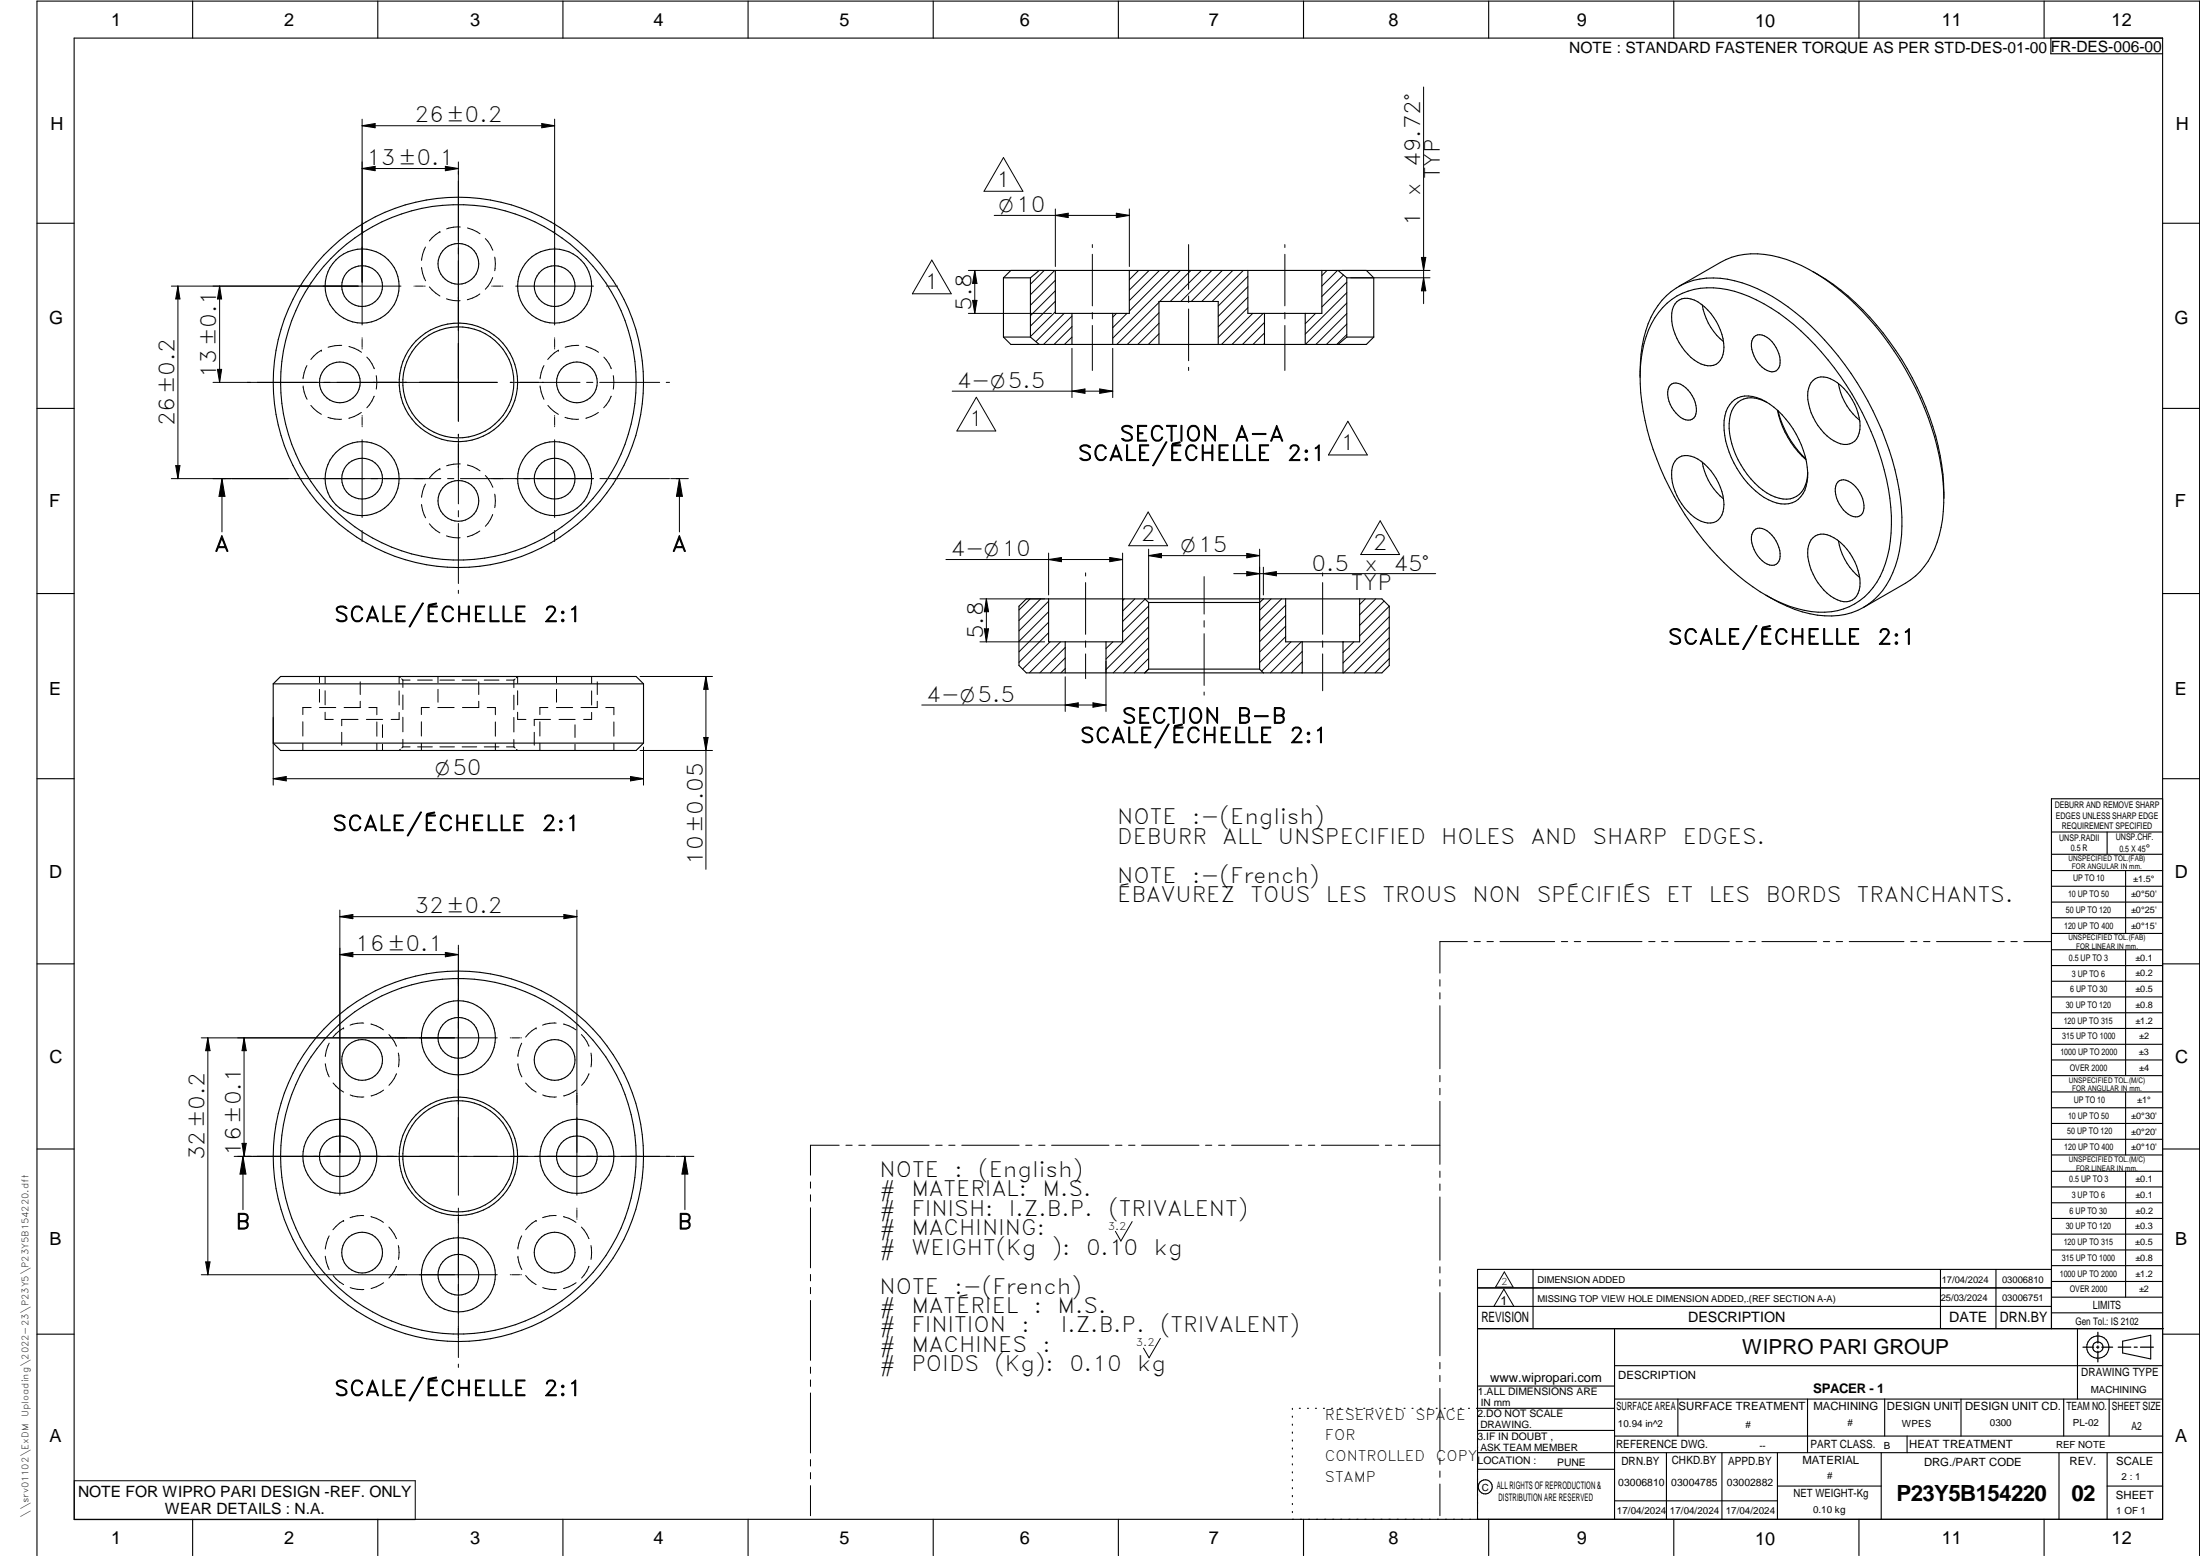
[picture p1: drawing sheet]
<svg xmlns="http://www.w3.org/2000/svg" width="594mm" height="420mm" viewBox="0 0 594 420" stroke-linecap="round" stroke-linejoin="round" font-family="sans-serif">
<g fill="none" stroke="#000" stroke-width=".3">
<path d="M20 10.3h564v400h-564zM52 .3v10M102 .3v10M152 .3v10M202 .3v10M252 .3v10M302 .3v10M352 .3v10M402 .3v10M452 .3v10M502 .3v10M552 .3v10"/>
<path d="M553.8 10.3v4.2h30.2M10 60.3h10M271 75h7.3M271 75v16M278.3 75v16M280.6 73l-2.3 2M305 73v11.6h-20v-11.6M356.9 73v11.6h-19.9v-11.6M361.3 73l2.4 2M363.7 75v16M363.7 75h7.3M371 75l-2-2h-96l-2 2"/>
<path d="M371 75v16M453.3 77.4l11.3-6.5a21.3 21.3 0 0 1 17.8-.8 56.8 56.8 0 0 1 23.9 17.8 79.7 79.7 0 0 1 18.5 43 34.1 34.1 0 0 1-4.1 20.6 18 18 0 0 1-6.1 6l-11.3 6.5M489.5 73.3a68.8 68.8 0 0 1 25.5 26.2 68.3 68.3 0 0 1 9.9 35.1M584 60.3h10M271 91l2 2h96l2-2M271 91h7.3M278.3 91l2.3 2M289.5 84.6v8.4M300.5 84.6v8.4M313 93v-11.6h16v11.6M341.5 84.6v8.4M352.5 84.6v8.4"/>
<path d="M363.7 91l-2.4 2M363.7 91h7.3M450.2 81.9a18.1 18.1 0 0 1 16.2-3.7 45.2 45.2 0 0 1 21.8 12.9 78.7 78.7 0 0 1 22.1 43.4 37 37 0 0 1-2.6 21.2 17.5 17.5 0 0 1-20.5 9.1 44.7 44.7 0 0 1-21.7-12.9 78.7 78.7 0 0 1-22.1-43.4 36 36 0 0 1 2.6-21.1 19.7 19.7 0 0 1 4.2-5.5zM452.8 81.4a5.1 5.1 0 0 1 6.6 .7 15.2 15.2 0 0 1 6 12.7 4 4 0 0 1-6 3.5 15 15 0 0 1-8-13.8 4.8 4.8 0 0 1 1.4-3.1zM459.7 82.3a15.8 15.8 0 0 0 5.7 9.9M473.7 91a2.67 2.67 0 0 1 3.5 .1 8.3 8.3 0 0 1 3.4 7.6 2.4 2.4 0 0 1-4.1 1 8.2 8.2 0 0 1-3.4-7.7zM10 110.3h10M442.9 101.9a31.9 31.9 0 0 1 4.8-19.4 18.1 18.1 0 0 1 18.8-7.1 43.6 43.6 0 0 1 20.4 10.7 81.6 81.6 0 0 1 26.3 48.6 37.7 37.7 0 0 1-2.9 21.7 18.9 18.9 0 0 1-7 7.6M451 104a2.62 2.62 0 0 1 3.5 .2 7.6 7.6 0 0 1 3.2 8.2 2.47 2.47 0 0 1-3.9 .3 8.1 8.1 0 0 1-3.3-7.6zM467.7 108.5a6.7 6.7 0 0 1 7.8-.7 24.3 24.3 0 0 1 12.6 21.1 7.2 7.2 0 0 1-4.2 6.9 9.6 9.6 0 0 1-8.7-2.3 24.9 24.9 0 0 1-9.6-20 8.2 8.2 0 0 1 2.1-5zM477.2 108.7a6.8 6.8 0 0 0-7.9-.1 9.2 9.2 0 0 0-2.2 8.5 23.7 23.7 0 0 0 11.1 16.6 6.5 6.5 0 0 0 8.3-.9 8.7 8.7 0 0 0 1.6-5.2M480 110.8a24.9 24.9 0 0 0 7.7 13.4"/>
<path d="M480.1 111a26.9 26.9 0 0 0 7.5 12.9M489.6 102.7a4.4 4.4 0 0 1 5.6 0 15.3 15.3 0 0 1 7 13.3 4 4 0 0 1-6.1 3.5 15.1 15.1 0 0 1-7.9-13.7 5.1 5.1 0 0 1 1.4-3.1zM496.4 103.6a16.4 16.4 0 0 0 5.8 9.9M584 110.3h10M452.8 123.9a5.1 5.1 0 0 1 6.6 .6 15.4 15.4 0 0 1 6 12.7 4 4 0 0 1-6 3.6 15 15 0 0 1-8-13.8 4.8 4.8 0 0 1 1.4-3.1zM459.7 124.8a16 16 0 0 0 5.7 9.9M496.3 130.2a2.55 2.55 0 0 1 3.5 .1 8 8 0 0 1 3.4 7.6 2.4 2.4 0 0 1-4.1 1 8.1 8.1 0 0 1-3.4-7.7zM473.7 143.2a2.67 2.67 0 0 1 3.5 .1 8.3 8.3 0 0 1 3.4 7.7 2.39 2.39 0 0 1-4.1 .9 8.3 8.3 0 0 1-3.4-7.6zM489.6 145.2a4.4 4.4 0 0 1 5.6 0 15.3 15.3 0 0 1 7 13.3 4 4 0 0 1-6.1 3.5 15 15 0 0 1-7.9-13.7 5.1 5.1 0 0 1 1.4-3.1zM496.4 146a16.4 16.4 0 0 0 5.8 10M10 160.3h10M275.2 163.7l1.9-2h96.1l2 2v16l-2 2h-96.1l-1.9-2z"/>
<path d="M287.6 173.3v8.4M298.7 173.3v8.4M303.1 161.7v11.6h-19.9v-11.6M309.2 161.7l1 1M310.2 162.7h29.9M310.2 162.7v18M340.1 162.7v18M341.2 161.7l-1.1 1M351.7 173.3v8.4M362.7 173.3v8.4M367.2 161.7v11.6h-20v-11.6M476.8 160.7a31.4 31.4 0 0 0 19.7 5.5 17.2 17.2 0 0 0 6.8-2.2"/>
<path d="M584 160.3h10M73.8 184.7v16M73.8 184.7l2-2h96l2 2M73.8 184.7h100M173.8 184.7v16M310.2 180.7l-1 1M310.2 180.7h29.9M340.1 180.7l1.1 1M10 210.3h10M73.8 200.7l2 1.9h96l2-1.9M73.8 200.7h100M584 215.7h-30v143.1"/>
<path d="M584 210.3h10M554 224.7h30M554 230.7h30M554 235.1h30M554 239.3h30M569 224.7v6M574 235.1v17M554 243.6h30M554 247.8h30M554 252.1h30M554 256.5h30M574 256.5v33.9"/>
<path d="M10 260.3h10M554 260.7h30M554 265h30M554 269.2h30M554 273.5h30M554 277.7h30M584 260.3h10M554 282h30M554 286.2h30M554 290.4h30M554 294.9h30M554 299.1h30"/>
<path d="M574 294.9v17M10 310.3h10M554 303.4h30M554 307.6h30M554 311.9h30M554 316.3h30M574 316.3v34M584 310.3h10M554 320.5h30M554 324.8h30M554 329h30M554 333.2h30"/>
<path d="M554 337.5h30M399 358.8h185.2M399 352.8h155M399 347.8h155M414 342.8v16M436 358.8v51.5M524 342.8v16M539 342.8v16M554 341.8h30M554 346h30M554 350.3h30M554 354.5h30"/>
<path d="M554 342.8h-155v67.5M561 358.8v19M10 360.3h10M399 374.3h37M436 377.8h148M453.1 377.8v10M488.1 377.8v14.5M508.9 377.8v10M529.5 377.8v10M557.3 377.8v10M569.5 377.8v10M573.2 362.2l7.6-1.6v6.3l-7.6-1.6z"/>
<path d="M584 368.8h-148M584 360.3h10M349 380.3v.3M349 382.4v.3M349 384.6v.3M349 386.7v.3M349 388.8v.3M349 391v.3M349 393.1v.3M349 395.3v.3M349 397.4v.3M349 399.5v.3"/>
<path d="M350.9 380.3h.2M353.1 380.3h.2M355.2 380.3h.3M357.4 380.3h.3M359.6 380.3h.3M361.7 380.3h.3M363.9 380.3h.3M366.1 380.3h.3M368.3 380.3h.2M370.4 380.3h.3M372.6 380.3h.3M374.8 380.3h.3"/>
<path d="M376.9 380.3h.4M379.1 380.3h.3M381.3 380.3h.3M383.4 380.3h.4M385.6 380.3h.3M387.8 380.3h.3M390 380.3h.3M392.2 380.3h.3M394.3 380.3h.3M396.5 380.3h.3M398.7 380.3h37.3M399 396.7h37"/>
<path d="M399 392.3h185M399 386.2h37M436 387.8h148M450 392.3v18M465 392.3v18M480 392.3v18M508 392.3v18M515 387.8v4.5M556 392.3v18M569 392.3v18M52 410.3v9.7M102 410.3v9.7"/>
<path d="M152 410.3v9.7M202 410.3v9.7M252 410.3v9.7M302 410.3v9.7M349 401.7v.3M349 403.8v.4M349 406v.3M349 408.1v.3M352 410.3v9.7M402 410.3v9.7M436 405.3h44M452 410.3v9.7"/>
<path d="M480 401.3h28M502 410.3v9.7M552 410.3v9.7M569 401.3h15M10 420v-419.7h584v419.7"/>
<circle cx="97.8" cy="77.2" r="10"/>
<circle cx="97.8" cy="77.2" r="5.5"/>
<circle cx="123.8" cy="71.2" r="5.5"/>
<circle cx="149.8" cy="77.2" r="10"/>
<circle cx="149.8" cy="77.3" r="5.5"/>
<circle cx="91.8" cy="103.2" r="5.5"/>
<circle cx="123.8" cy="103.2" r="15"/>
<circle cx="123.8" cy="103.2" r="16"/>
<circle cx="123.8" cy="103.3" r="50"/>
<circle cx="123.8" cy="103.2" r="48"/>
<circle cx="155.8" cy="103.2" r="5.5"/>
<circle cx="97.8" cy="129.2" r="10"/>
<circle cx="97.8" cy="129.2" r="5.5"/>
<circle cx="123.8" cy="135.2" r="5.5"/>
<circle cx="149.8" cy="129.2" r="10"/>
<circle cx="149.8" cy="129.2" r="5.5"/>
<circle cx="97.8" cy="286.2" r="5.5"/>
<circle cx="123.8" cy="280.2" r="10"/>
<circle cx="123.8" cy="280.2" r="5.5"/>
<circle cx="149.8" cy="286.2" r="5.5"/>
<circle cx="91.8" cy="312.2" r="10"/>
<circle cx="91.8" cy="312.2" r="5.5"/>
<circle cx="123.8" cy="312.2" r="15"/>
<circle cx="123.8" cy="312.2" r="48"/>
<circle cx="123.8" cy="312.2" r="50"/>
<circle cx="123.8" cy="312.2" r="16"/>
<circle cx="155.8" cy="312.2" r="10"/>
<circle cx="155.8" cy="312.2" r="5.5"/>
<circle cx="97.8" cy="338.2" r="5.5"/>
<circle cx="149.8" cy="338.2" r="5.5"/>
<circle cx="123.8" cy="344.2" r="10"/>
<circle cx="123.8" cy="344.2" r="5.5"/>
<circle cx="566.5" cy="363.7" r="1.39"/>
<circle cx="566.5" cy="363.8" r="3"/>
<circle cx="401.1" cy="401.5" r="1.9"/>
</g>
<g fill="none" stroke="#000" stroke-width=".27">
<path d="M97.8 32.2v55.6M97.8 34l3.5-.6v1.1zM97.8 34h52M146.3 33.4l3.5 .6-3.5 .5zM149.8 32.2v55.6M384.4 23.5v58.5M97.8 45.5l3.5-.6v1.2zM97.8 45.5h26M120.3 44.9l3.5 .6-3.5 .6zM123.8 43.7v70M268.5 58.2h36.5M271 42.5l5.2 9.1h-10.5z"/>
<path d="M285 58.2l3.5-.6v1.2zM285 56.4v15.6M301.4 57.6l3.6 .6-3.6 .6zM305 56.4v15.6M46.3 77.3h62M48 77.3v51.9M48 77.3l.6 3.4h-1.2zM59.3 77.3v26M59.3 77.3l.6 3.4h-1.2zM111.8 77.3h.1M112.2 77.3h2.1M113.8 72.2l.3 1.6 .8 2"/>
<path d="M114.6 77.3h.2M114.9 66.7l-.8 2-.3 1.6M115.9 77.5l1.8 1.7 1.1 .7M118.8 62.6h.1M118.8 62.6l-2.1 1.6-.8 .9M124.3 61.3a8.5 8.5 0 0 0-3.7 .5M126.2 61.6l1.4 .4 2 1.1M129.6 79.4l-2 1.1-1.4 .4M131.1 64.4l1.4 1.9 .6 1.3M132.8 77.3h.1M133 75l-.5 1.2-1.4 1.9M133.2 77.3h2.2"/>
<path d="M133.6 69.4l.2 1.8-.2 1.9M135.7 77.3h.1M139.3 77.3h21M163.8 77.3h.1M164.2 77.3h2.1M166.7 77.3h.1M251.6 70.2l5.3 9.1h-10.5zM261.5 73h22.4M263.2 73v11.6M263.2 73l.6 3.5h-1.2zM282 73l-3.7 3.8M284.8 73l-6.5 6.6"/>
<path d="M285 78.5l-6.7 6.8M285 75.7l-6.7 6.7M295 66v.8M295 68.7v13.9M307.5 73l-2.5 2.5M310.3 73l-5.3 5.3M313.1 73l-8.1 8.2M315.9 73l-10.9 11M318.8 73l-18.3 18.3M321 66v12.1M321 79.9v1.8M321.6 73l-8.4 8.4"/>
<path d="M324.4 73l-8.4 8.4M327.2 73l-8.4 8.4M330.1 73l-8.4 8.4M332.9 73l-8.4 8.4M335.7 73l-8.4 8.4M337 74.6l-8 8M337 77.4l-8 8M347 66v.8M347 68.7v13.9M358.3 73l-1.4 1.4M361.2 73l-4.3 4.3M362.4 73h23.8"/>
<path d="M362.8 74.3l-5.9 5.8M363.7 76.2l-6.8 6.7M363.7 79l-11.2 11.2M364.7 75h21.5M383.8 69.5h1.2l-.6 3.5zM384.4 75l.6 3.5h-1.2zM58.7 99.7h1.2l-.6 3.6zM82.9 98.7l-.8 2-.3 1.6M86.8 94.6h.1M86.8 94.6l-1.1 .7-1.8 1.8M92.3 93.3h-1.8l-1.9 .5M94.2 93.6l1.4 .4 2 1.1"/>
<path d="M97.8 91.2v.2M97.8 91.7v2.1M97.8 94.1v.1M99.1 96.4l1.4 1.9 .6 1.3M120.6 80.7l1.9 .5h1.7M146.9 98.7l-.8 2-.3 1.6M149.8 91.2v.2M149.8 91.7v2.1M149.8 94.1v.1M150.8 94.6h.1M150.8 94.6l-1.1 .7-1.8 1.8M156.3 93.3h-1.8l-1.9 .5"/>
<path d="M158.2 93.6l1.4 .4 2 1.1M163.1 96.4a8.1 8.1 0 0 1 2 3.2M261.5 84.6h22.4M262.6 81.1h1.2l-.6 3.5zM285 81.4l-6.7 6.7M285 84.2l-6.7 6.7M287.4 84.6l-7.7 7.6M289.5 91l-2.1 2M289.5 88.2l-4.9 4.8M289.5 85.3l-7.7 7.7M289.5 94.1v13.3M295 84.4v1.7"/>
<path d="M295 87.9v12.1M300.5 94.1v13.3M301.5 84.6l-1 1M304.3 84.6l-3.8 3.9M313 81.7l-11.4 11.3M313 84.5l-8.6 8.5M313 87.3l-5.8 5.7M313 90.1l-2.9 2.9M321 83.4v14M321 99.2v.8M337 80.3l-8 8M337 83.1l-8 8"/>
<path d="M338.3 84.6l-8.4 8.4M341.1 84.6l-8.4 8.4M341.5 92.8l-.3 .2M341.5 89.9l-3.1 3.1M341.5 87.1l-6 5.9M347 84.4v1.7M347 87.9v12.1M355.3 84.6l-2.8 2.8M363.7 90.3l-2.7 2.7M363.7 87.5l-5.5 5.5M363.7 84.7l-8.4 8.3M363.7 81.8l-11.2 11.2"/>
<path d="M57.5 103.3h76.8M81.9 104.2a8.3 8.3 0 0 0 1 3.6M83.9 109.5l1.8 1.7 1.1 .7M88.6 112.7l1.9 .5h1.7M97.6 111.4l-2 1.1-1.4 .4M97.8 112.2v.2M97.8 112.7v2.2M97.8 115.1v.1M97.8 118.7v21M101 107l-.5 1.2-1.4 1.9M101.6 101.4l.2 1.9-.2 1.8M123.8 117.3v.8"/>
<path d="M123.8 118.5v17.6M137.8 103.3h.8M139 103.3h17.6M145.8 104.2l.3 1.6 .8 2M147.9 109.5l1.8 1.7 1.1 .7M149.8 112.2v.2M149.8 112.7v2.2M149.8 115.1v.1M149.8 118.7v21M152.6 112.7l1.9 .5h1.7M158.4 103.3h1.7M161.6 111.4l-2 1.1-1.4 .4"/>
<path d="M161.9 103.3h16.2M165.1 107a8.5 8.5 0 0 1-2.1 3.1M165.6 101.4l.2 1.9-.2 1.8M179.9 103.3h.9M257.1 105.6h43.4M263.6 107.3l5.3 9.1h-10.5zM289.5 105.6l3.5-.6v1.2zM297 105l3.5 .6-3.5 .6zM364 113.7l5.2 9.2h-10.5zM46.3 129.2h72.7M47.4 125.7h1.2l-.6 3.5zM59.9 129.2l.8 4.8h-1.6z"/>
<path d="M59.9 129.2v14.4M113.8 136.2l.3 1.6 .8 2M114.9 130.7l-.8 2-.3 1.6M118.8 126.6h.1M118.8 126.6l-1.1 .7-1.8 1.8M120.9 129.2h1.6M123.8 137.9v1.7M124.3 125.3h-1.8l-1.9 .5M124.3 129.2h36M126.2 125.6a8.3 8.3 0 0 1 3.4 1.5M131.1 128.4l1.4 1.9 .6 1.3M133 138.9a8.6 8.6 0 0 1-1.9 3.2"/>
<path d="M133.6 133.4l.2 1.9-.2 1.8M162 129.2h1.9M164.2 129.2h16.6M181.1 129.2h4.8M183.5 129.2l.8 4.8h-1.6zM183.5 129.2v14.4M310 138.3l5.3 9.1h-10.5zM97.8 143.3h.1M97.8 143.6v2.2M97.8 146.1v.2M115.9 141.4l1.8 1.8 1.1 .7M120.6 144.7l1.9 .5h1.7"/>
<path d="M123.8 141.4v16.2M123.8 159.4v.8M129.6 143.4l-2 1.1-1.4 .4M149.8 143.3h.1M149.8 143.6v2.2M149.8 146.1v.2M255.4 151.1h47.7M283.2 151.1l3.4-.6v1.2zM283.2 149.4v11.3M293.2 154.7v.8M293.2 157.3v14M299.7 150.5l3.4 .6-3.4 .6z"/>
<path d="M303.1 149.4v17.1M310.2 150l3.4-.6v1.2zM310.2 148.3v13.3M310.2 150h29.9M325.2 155.7v10.1M333.2 154.9h54.5M336.7 149.4l3.4 .6-3.4 .6zM336.7 154.3l3.4 .6-3.4 .6zM340.1 148.3v22.3M341.2 154.9l3.5-.6v1.2zM341.2 153.2v7.5M357.2 154.7v.8"/>
<path d="M357.2 157.3v14M372.7 140.6l5.2 9.1h-10.5zM264.6 173.3h17.5M264.6 161.7h17.5M265.8 169.8h1.1l-.5 3.5zM266.4 161.7v11.6M266.4 161.7l.5 3.5h-1.1zM278.2 161.7l-3 3M281 161.7l-5.8 5.9M283.2 162.3l-8 8M283.2 165.2l-8 8M283.2 168l-8 8"/>
<path d="M283.2 170.9l-8 8M283.5 173.3l-7.4 7.4M286.4 173.3l-8.4 8.4M287.6 177.7l-4 4M287.6 174.8l-6.8 6.9M293.2 173.1v1.7M293.2 176.6v6.7M298.7 178.6v13.5M300.5 173.3l-1.8 1.8M303.6 161.7l-.5 .5M306.4 161.7l-3.3 3.3M309.2 161.8l-6.1 6"/>
<path d="M310.2 163.7l-7.1 6.9M310.2 177.8l-3.9 3.9M310.2 175l-6.8 6.7M310.2 166.5l-11.5 11.5M310.2 169.3l-11.5 11.5M310.2 172.1l-9.6 9.6M325.2 167.6v1.7M325.2 171.1v14M343.2 161.7l-3.1 3.1M346.1 161.7l-6 5.9M347.2 163.4l-7.1 7M347.2 166.2l-7.1 7.1"/>
<path d="M347.2 169.1l-7.1 7M347.2 171.9l-7.1 7M348.6 173.3l-7.9 7.9M351.4 173.3l-8.4 8.4M351.7 178.7l-3 3M351.7 175.9l-5.8 5.8M357.2 173.1v1.7M357.2 176.6v9.9M362.7 173.3v.1M365.6 173.3l-2.9 2.9M368.7 161.7l-1.5 1.5M371.5 161.7l-4.3 4.3"/>
<path d="M373.8 162.3l-6.6 6.6M375.2 175l-6.7 6.7M375.2 163.7l-8 8M375.2 169.4l-12.4 12.3M375.2 177.8l-3.9 3.9M375.2 166.5l-12.5 12.5M375.2 172.2l-9.5 9.5M73.8 193.7v18.3M81.8 194.9v3.9M84 191.1h-2.2v1.9M86.3 191.1h4.4M86.3 182.7v1.7"/>
<path d="M86.3 186.1v3.5M87.8 192.3v2h2.2M87.8 182.7v1.8M87.8 186.5v3.8M92.3 197.7v3.5M92.9 191.1h4.4M96.7 194.3h-4.4v1.7M97.3 184.1v3.4M97.3 189.4v1.7M98.9 194.3h4.4M99.6 191.1h2.2v1.9M101.8 194.9v3.9"/>
<path d="M103.3 195.7v3.4M107.8 192.4v1.9h-2.2M107.8 186.6v3.8M108.1 183l-.3-.3v1.9M108.5 183.3l.3 .3M108.8 183.6h1.9M108.8 183.6v2M108.8 187.7v3.9M108.8 193.7v3.9M108.8 199.6v2.1M112.8 183.6h3.9M113.8 194.9v3.9"/>
<path d="M115.9 191.1h-2.1v1.9M118.2 191.1h4.4M118.3 182.7v1.7M118.3 186.1v3.5M118.8 183.6h3.9M124.8 183.6h3.9M129.3 189.4v1.7h-4.4M129.3 184.1v3.4M130.8 183.6h3.9M131.6 191.1h2.2v1.9M133.8 194.9v3.9M136.8 183.6h2"/>
<path d="M138.8 183.6v2.1M138.8 187.7v3.9M138.8 193.7v4M138.8 199.7v2M139.1 183.3l-.3 .3M139.4 183l.4-.3v1.8M139.8 192.3v2h2.2M139.8 186.5v3.8M144.3 197.7v3.5M145.8 194.9v3.9M147.9 191.1h-2.1v1.9M148.7 194.3h-4.4v1.7"/>
<path d="M150.2 191.1h4.4M150.3 182.7v1.7M150.3 186.1v3.5M151 194.3h4.3M155.3 195.7v3.4M159.8 192.4v1.9h-2.2M159.8 182.7v1.9M159.8 186.6v3.8M161.3 189.4v1.7h-4.4M161.3 184.1v3.4M163.6 191.1h2.2v1.9M165.8 194.9v3.9"/>
<path d="M172.8 182.7h19.6M190 199.1h1.2l-.6 3.5zM190.6 182.7l.6 3.4h-1.2zM190.6 182.7v52M248.9 190.4h49.8M287.6 180.5l-1.1 1.2M287.6 182.8v9.3M287.6 190.4l3.6-.6v1.2zM295.1 189.8l3.6 .6-3.6 .6zM310.2 180.6l-1.1 1.1M325.2 186.9v.8M351.7 181.6l-.2 .1"/>
<path d="M73.8 210.3h100M73.8 210.3l3.5-.6v1.2zM81.8 200.7v1.9M101.8 200.7v1.9M103.3 201v1.6M108.1 202.3l-.3 .3M108.8 201.7h1.9M108.8 201.7l-.3 .3M112.8 201.7h3.9M113.8 200.7v1.9M118.8 201.7h3.9M124.8 201.7h3.9"/>
<path d="M130.8 201.7h3.9M133.8 200.7v1.9M136.8 201.7h2M138.8 201.7l.3 .3M139.5 202.4l.3 .2M145.8 200.7v1.9M155.3 201v1.6M165.8 200.7v1.9M170.3 209.7l3.5 .6-3.5 .6zM172.8 202.6h19.6M173.8 201.7v10.3M91.8 245.7v77"/>
<path d="M91.8 257.8h32M91.8 247.5h64M91.8 247.5l3.5-.6v1.2zM91.8 257.8l3.5-.6v1.2zM120.3 257.2l3.5 .6-3.5 .6zM123.8 255.2v67.5M152.3 246.9l3.5 .6-3.5 .6zM155.8 245.7v77M396.2 254.3h-7.4v8.5M398.1 254.3h1.6M401.5 254.3h1.8M405 254.3h14.8"/>
<path d="M421.6 254.3h1.7M425.1 254.3h1.7M428.6 254.3h14.8M445.2 254.3h1.7M448.7 254.3h1.7M452.2 254.3h14.8M468.8 254.3h1.7M472.3 254.3h1.7M475.8 254.3h14.8M492.4 254.3h1.7M495.8 254.3h1.8M499.4 254.3h14.7"/>
<path d="M516 254.3h1.6M519.4 254.3h1.8M522.9 254.3h14.8M539.5 254.3h1.7M543 254.3h1.7M546.5 254.3h7.4M92.8 277.6h.1M92.8 277.6l-1.1 .7-1.8 1.7M98.2 276.3a8.1 8.1 0 0 0-3.7 .5M100.2 276.5l1.4 .5 1.9 1.1M105 279.4a8.5 8.5 0 0 1 2.1 3.1M144.8 277.6h.1"/>
<path d="M144.8 277.6l-1.1 .7-1.8 1.7M150.2 276.3a8.1 8.1 0 0 0-3.7 .5M152.1 276.5a8.6 8.6 0 0 1 3.4 1.6M157 279.4a8.5 8.5 0 0 1 2 3.1M388.8 264.5v1.8M388.8 268.1v1.6M388.8 271.6v17M56.1 280.2v64M56.1 280.2l.6 3.5h-1.2zM65.9 280.2v32.1M65.9 280.2l.6 3.5h-1.1zM87.8 287.2l.3 1.6 .8 2"/>
<path d="M88.9 281.7l-.8 1.9-.3 1.7M90 292.4l1.7 1.8 1.1 .7M94.6 295.7a7.9 7.9 0 0 0 3.6 .5M103.6 294.3a8.3 8.3 0 0 1-3.4 1.6M107.1 289.9a8.5 8.5 0 0 1-2.1 3.2M107.6 284.4l.2 1.8-.2 1.9M134.3 280.2h-80M137.8 280.2h.1M138.2 280.2h2.1M139.9 287.2a8 8 0 0 0 1 3.6M140.6 280.2h.2M140.9 281.7a8.6 8.6 0 0 0-1 3.6"/>
<path d="M141.9 292.4l1.8 1.8 1.1 .7M146.6 295.7a7.9 7.9 0 0 0 3.6 .5M155.6 294.3a7.7 7.7 0 0 1-3.4 1.6M159 289.9l-.6 1.3-1.4 1.9M159.6 284.4l.2 1.8-.2 1.9M388.8 290.4v1.7M388.8 293.9v1.7M388.8 297.4v17M63.2 312.3h119.1M65.4 308.7h1.1l-.6 3.6zM65.6 312.3v14.3M65.6 312.3l.8 4.7h-1.6z"/>
<path d="M182.5 312.3h4.9M184.9 312.3l.9 4.7h-1.7zM184.9 312.3v14.3M218.9 319.2v1.6M226.6 309.2h-7.7v8.1M228.4 309.2h1.7M231.9 309.2h1.7M235.4 309.2h15.5M252.7 309.2h1.7M256.2 309.2h1.7M259.7 309.2h15.5M277 309.2h1.7"/>
<path d="M280.5 309.2h1.7M284 309.2h15.5M301.2 309.2h1.8M304.8 309.2h1.7M308.3 309.2h15.5M325.5 309.2h1.7M329.1 309.2h1.6M332.6 309.2h15.4M349.8 309.2h1.7M353.3 309.2h1.7M356.8 309.2h15.5M374.1 309.2h1.7"/>
<path d="M377.6 309.2h1.7M381.1 309.2h7.7M388.8 316.2v1.7M388.8 319.7v1.7M87.8 339.2l.3 1.6 .8 2M88.9 333.7l-.8 2-.3 1.6M92.8 329.6h.1M92.8 329.6l-1.1 .7-1.8 1.8M98.2 328.3a8.1 8.1 0 0 0-3.7 .5M100.2 328.5l1.4 .5 1.9 1.1M105 331.3l1.5 1.9 .6 1.3M107.6 336.3l.2 1.9-.2 1.9"/>
<path d="M123.8 327.2v.2M123.8 327.7v38.9M123.8 326.2v.9M139.9 339.2a8.3 8.3 0 0 0 1 3.6M140.9 333.7l-.8 2-.2 1.6M144.8 329.6h.1M144.8 329.6l-1.1 .7-1.8 1.8M150.2 328.3a8.1 8.1 0 0 0-3.7 .5M152.1 328.5a8.6 8.6 0 0 1 3.4 1.6M155.8 326.2v.1M155.8 326.6v2.2M155.8 329.1v.1"/>
<path d="M157 331.3l1.4 1.9 .6 1.3M159.6 336.3l.2 1.9-.2 1.9M218.9 322.6v1.8M218.9 326.1v16.2M305.7 329.9l-3 5.2-1.5-2.6M388.8 323.2v17.1M55.5 340.7h1.2l-.6 3.5zM90 344.4l1.7 1.8 1.1 .7M94.6 347.7l1.9 .4 1.7 .1M103.6 346.4l-2 1.1-1.4 .4M107.1 341.9a8.1 8.1 0 0 1-2.1 3.2M134.3 344.2h-80"/>
<path d="M137.8 344.2h.1M138.2 344.2h2.1M140.6 344.2h.2M141.9 344.4l1.8 1.8 1.1 .7M146.6 347.7l1.9 .4 1.7 .1M155.6 346.4l-2 1.1-1.4 .4M159 341.9a8.6 8.6 0 0 1-2 3.2M218.9 344.1v1.8M218.9 347.6v1.7M218.9 351.2v16.1M388.8 342.1v1.6M388.8 345.6v1.7"/>
<path d="M388.8 349v17.1M406.1 348.1l2.7 4.7h-5.4zM406.2 343.5l2.4 4.1h-4.7zM123.8 368.3v.9M218.9 369.1v1.7M218.9 372.6v1.8M218.9 376.1v16.2M313.3 361.4l-3 5.2-1.5-2.6M388.8 367.9v1.7M388.8 371.4v1.7M388.8 374.9v17M20.1 399.8h92v10.5h-92z"/>
<path d="M218.9 394.1v1.8M218.9 397.6v1.7M388.8 393.7v1.7M388.8 397.2v1.7M218.9 401.2v8.1M388.8 400.7v8.6"/>
</g>
<path d="M566.5 359.7v3M562.5 363.8h2.9M566.1 363.8h.7M566.5 363.4v.7M566.5 364.9v2.8M567.6 363.8h2.9M572 363.8h3.4M576.3 363.8h.8M578 363.8h3.5" fill="none" stroke="#000" stroke-width=".34"/>
<g fill="#000">
<path d="M97.8 34l3.5-.6v1.1zM146.3 33.4l3.5 .6-3.5 .5zM97.8 45.5l3.5-.6v1.2zM120.3 44.9l3.5 .6-3.5 .6zM285 58.2l3.5-.6v1.2zM301.4 57.6l3.6 .6-3.6 .6zM263.2 73l.6 3.5h-1.2zM383.8 69.5h1.2l-.6 3.5zM384.4 75l.6 3.5h-1.2zM48 77.3l.6 3.4h-1.2zM59.3 77.3l.6 3.4h-1.2zM58.7 99.7h1.2l-.6 3.6z"/>
<path d="M262.6 81.1h1.2l-.6 3.5zM289.5 105.6l3.5-.6v1.2zM297 105l3.5 .6-3.5 .6zM47.4 125.7h1.2l-.6 3.5zM59.9 129.2l.8 4.8h-1.6zM183.5 129.2l.8 4.8h-1.6zM283.2 151.1l3.4-.6v1.2zM299.7 150.5l3.4 .6-3.4 .6zM310.2 150l3.4-.6v1.2zM336.7 149.4l3.4 .6-3.4 .6zM336.7 154.3l3.4 .6-3.4 .6zM341.2 154.9l3.5-.6v1.2z"/>
<path d="M265.8 169.8h1.1l-.5 3.5zM266.4 161.7l.5 3.5h-1.1zM190.6 182.7l.6 3.4h-1.2zM190 199.1h1.2l-.6 3.5zM287.6 190.4l3.6-.6v1.2zM295.1 189.8l3.6 .6-3.6 .6zM73.8 210.3l3.5-.6v1.2zM170.3 209.7l3.5 .6-3.5 .6zM91.8 257.8l3.5-.6v1.2zM91.8 247.5l3.5-.6v1.2zM120.3 257.2l3.5 .6-3.5 .6zM152.3 246.9l3.5 .6-3.5 .6z"/>
<path d="M56.1 280.2l.6 3.5h-1.2zM65.9 280.2l.6 3.5h-1.1zM65.4 308.7h1.1l-.6 3.6zM65.6 312.3l.8 4.7h-1.6zM184.9 312.3l.9 4.7h-1.7zM55.5 340.7h1.2l-.6 3.5z"/>
</g>
<g font-size="6">
<text x="512.1" y="405.2">P23Y5B154220</text>
<text x="559.4" y="405.2">02</text>
</g>
<g font-size="5.7">
<text x="111.9" y="33.1">26±0.2</text>
<text x="98.9" y="44.6">13±0.1</text>
<text x="383.5" y="45" transform="rotate(-90 383.5 45)">49.72°</text>
<text x="269" y="50.4">1</text>
<text x="383.5" y="52.8" transform="rotate(-90 383.5 52.8)">x</text>
<text x="388.8" y="48.4" transform="rotate(-90 388.8 48.4)">TYP</text>
<text x="383.5" y="61" transform="rotate(-90 383.5 61)">1</text>
<text x="249.6" y="78.1">1</text>
<text x="262.4" y="83.9" transform="rotate(-90 262.4 83.9)">5.8</text>
<text x="58.4" y="102.1" transform="rotate(-90 58.4 102.1)">13±0.1</text>
<text x="258.4" y="104.7">4-O5.5</text>
<text x="47.2" y="115.1" transform="rotate(-90 47.2 115.1)">26±0.2</text>
<text x="261.7" y="115.1">1</text>
<text x="302.3" y="119.1">SECTION</text>
<text x="333.4" y="119.1">A-A</text>
<text x="291" y="124.4">SCALE/ÉCHELLE</text>
<text x="347.6" y="124.4">2:1</text>
<text x="362" y="121.5">1</text>
<text x="57.9" y="148.9">A</text>
<text x="181.4" y="148.9">A</text>
<text x="308.1" y="146">2</text>
<text x="370.7" y="148.4">2</text>
<text x="256.7" y="150.2">4-O10</text>
<text x="354.2" y="154.1">0.5</text>
<text x="368.5" y="154.1">x</text>
<text x="376.3" y="154.1">45°</text>
<text x="364.7" y="159.3">TYP</text>
<text x="90.2" y="167.9">SCALE/ÉCHELLE</text>
<text x="146.8" y="167.9">2:1</text>
<text x="265.5" y="172.6" transform="rotate(-90 265.5 172.6)">5.8</text>
<text x="450.4" y="174">SCALE/ÉCHELLE</text>
<text x="506.9" y="174">2:1</text>
<text x="250.1" y="189.5">4-O5.5</text>
<text x="302.9" y="195.3">SECTION</text>
<text x="334" y="195.3">B-B</text>
<text x="291.6" y="200.6">SCALE/ÉCHELLE</text>
<text x="348.2" y="200.6">2:1</text>
<text x="89.7" y="224.3">SCALE/ÉCHELLE</text>
<text x="146.3" y="224.3">2:1</text>
<text x="301.7" y="222.6">NOTE</text>
<text x="301.7" y="227.9">DEBURR</text>
<text x="321.9" y="222.6">:-(English)</text>
<text x="330.1" y="227.9">ALL</text>
<text x="345.1" y="227.9">UNSPECIFIED</text>
<text x="389.2" y="227.9">HOLES</text>
<text x="413.4" y="227.9">AND</text>
<text x="430" y="227.9">SHARP</text>
<text x="454.4" y="227.9">EDGES.</text>
<text x="189.8" y="233.5" transform="rotate(-90 189.8 233.5)">10±0.05</text>
<text x="301.7" y="238.4">NOTE</text>
<text x="321.9" y="238.4">:-(French)</text>
<text x="301.7" y="243.7">ÉBAVUREZ</text>
<text x="337.7" y="243.7">TOUS</text>
<text x="358" y="243.7">LES</text>
<text x="373.3" y="243.7">TROUS</text>
<text x="397.6" y="243.7">NON</text>
<text x="415" y="243.7">SPÉCIFIÉS</text>
<text x="450.1" y="243.7">ET</text>
<text x="461.4" y="243.7">LES</text>
<text x="476.8" y="243.7">BORDS</text>
<text x="501.4" y="243.7">TRANCHANTS.</text>
<text x="111.9" y="246.6">32±0.2</text>
<text x="95.9" y="256.9">16±0.1</text>
<text x="55.2" y="313.3" transform="rotate(-90 55.2 313.3)">32±0.2</text>
<text x="65.1" y="312" transform="rotate(-90 65.1 312)">16±0.1</text>
<text x="237.5" y="317.8">NOTE</text>
<text x="257.7" y="317.8">:</text>
<text x="264.1" y="317.8">(English)</text>
<text x="237.5" y="323">#</text>
<text x="246.1" y="323">MATERIAL:</text>
<text x="281.5" y="323">M.S.</text>
<text x="237.5" y="328.3">#</text>
<text x="246.1" y="328.3">FINISH:</text>
<text x="272.4" y="328.3">I.Z.B.P.</text>
<text x="299.3" y="328.3">(TRIVALENT)</text>
<text x="63.6" y="331.9">B</text>
<text x="182.9" y="331.9">B</text>
<text x="237.5" y="333.5">#</text>
<text x="246.1" y="333.5">MACHINING:</text>
<text x="237.5" y="338.8">#</text>
<text x="246.1" y="338.8">WEIGHT(Kg</text>
<text x="284" y="338.8">):</text>
<text x="293.3" y="338.8">0.10</text>
<text x="311.6" y="338.8">kg</text>
<text x="237.5" y="349.3">NOTE</text>
<text x="257.7" y="349.3">:-(French)</text>
<text x="237.5" y="354.5">#</text>
<text x="237.5" y="359.8">#</text>
<text x="246.1" y="359.8">FINITION</text>
<text x="246.1" y="354.5">MATÉRIEL</text>
<text x="275.8" y="359.8">:</text>
<text x="279.2" y="354.5">:</text>
<text x="285.6" y="354.5">M.S.</text>
<text x="286.4" y="359.8">I.Z.B.P.</text>
<text x="313.3" y="359.8">(TRIVALENT)</text>
<text x="237.5" y="365">#</text>
<text x="246.1" y="365">MACHINES</text>
<text x="281.5" y="365">:</text>
<text x="237.5" y="370.3">#</text>
<text x="246.1" y="370.3">POIDS</text>
<text x="268.5" y="370.3">(Kg):</text>
<text x="288.8" y="370.3">0.10</text>
<text x="307.1" y="370.3">kg</text>
<text x="90.2" y="376.9">SCALE/ÉCHELLE</text>
<text x="146.8" y="376.9">2:1</text>
</g>
<text font-size="5.6" x="470.5" y="365.5">WIPRO PARI GROUP</text>
<g font-size="5.4">
<text x="269.7" y="57.3">O10</text>
<text x="318.8" y="149.2">O15</text>
<text x="117.5" y="209.4">O50</text>
</g>
<g font-size="4.9">
<text x="30" y="6.9">1</text>
<text x="76.7" y="6.9">2</text>
<text x="127" y="6.9">3</text>
<text x="176.5" y="6.9">4</text>
<text x="226.7" y="6.9">5</text>
<text x="275.4" y="6.9">6</text>
<text x="326.4" y="6.9">7</text>
<text x="375" y="6.9">8</text>
<text x="425.8" y="6.9">9</text>
<text x="473.9" y="7.3">10</text>
<text x="524.3" y="6.9">11</text>
<text x="570.2" y="6.9">12</text>
<text x="13.6" y="35.1">H</text>
<text x="587.6" y="35.1">H</text>
<text x="13.2" y="87.5">G</text>
<text x="587.2" y="87.5">G</text>
<text x="13.2" y="137">F</text>
<text x="587.2" y="137">F</text>
<text x="13.2" y="187.6">E</text>
<text x="587.2" y="187.6">E</text>
<text x="13.2" y="237">D</text>
<text x="587.2" y="237">D</text>
<text x="13.4" y="287.1">C</text>
<text x="587.4" y="287.1">C</text>
<text x="13.4" y="336.2">B</text>
<text x="587.4" y="336.2">B</text>
<text x="13.4" y="389.3">A</text>
<text x="587.4" y="389.3">A</text>
<text x="30" y="416.9">1</text>
<text x="76.7" y="416.9">2</text>
<text x="127" y="416.9">3</text>
<text x="176.5" y="416.9">4</text>
<text x="226.7" y="416.9">5</text>
<text x="275.4" y="416.9">6</text>
<text x="326.4" y="416.9">7</text>
<text x="375" y="416.9">8</text>
<text x="425.8" y="416.9">9</text>
<text x="473.9" y="417.3">10</text>
<text x="524.3" y="416.9">11</text>
<text x="570.2" y="416.9">12</text>
</g>
<g font-size="4.2">
<text x="423.7" y="14.3">NOTE : STANDARD FASTENER TORQUE AS PER STD-DES-01-00</text>
<text x="553.8" y="14">FR-DES-006-00</text>
<text x="21.1" y="404.3">NOTE FOR WIPRO PARI DESIGN -REF. ONLY</text>
<text x="44.5" y="408.8">WEAR DETAILS : N.A.</text>
</g>
<g font-size="3.9">
<text x="400" y="357.1">REVISION</text>
<text x="455.9" y="357.1">DESCRIPTION</text>
<text x="526.4" y="357.1">DATE</text>
<text x="540" y="357.1">DRN.BY</text>
<text x="357.8" y="383.3">RESERVED</text>
<text x="382.3" y="383.3">SPACE</text>
<text x="357.8" y="388.9">FOR</text>
<text x="357.8" y="394.5">CONTROLLED</text>
<text x="387.8" y="394.5">COPY</text>
<text x="357.8" y="400">STAMP</text>
</g>
<text font-size="3.6" x="489.7" y="376.1">SPACER - 1</text>
<text font-size="3.5" x="402.4" y="373.3">www.wipropari.com</text>
<text font-size="3.4" x="405.2" y="352.4">1</text>
<g font-size="3.1">
<text x="565.1" y="353.5">LIMITS</text>
<text x="562" y="371.7">DRAWING TYPE</text>
<text x="437" y="372.3">DESCRIPTION</text>
<text x="436.5" y="380.8">SURFACE AREA</text>
<text x="453.3" y="380.8">SURFACE TREATMENT</text>
<text x="489.7" y="380.8">MACHINING</text>
<text x="509.5" y="380.8">DESIGN UNIT</text>
<text x="530.6" y="380.8">DESIGN UNIT CD.</text>
<text x="558" y="380.6">TEAM NO.</text>
<text x="570.3" y="380.7">SHEET SIZE</text>
<text x="575.6" y="386.1">A2</text>
<text x="436.4" y="391.1">REFERENCE DWG.</text>
<text x="437.8" y="395.5">DRN.BY</text>
<text x="451.4" y="395.4">CHKD.BY</text>
<text x="466.6" y="395.5">APPD.BY</text>
<text x="486.7" y="395.4">MATERIAL</text>
<text x="488.9" y="390.9">PART CLASS.</text>
<text x="515.6" y="390.9">HEAT TREATMENT</text>
<text x="519.6" y="395.9">DRG./PART CODE</text>
<text x="558.9" y="395.5">REV.</text>
<text x="571.4" y="395.6">SCALE</text>
<text x="484.3" y="404.2">NET WEIGHT-Kg</text>
<text x="571.4" y="404.7">SHEET</text>
</g>
<text font-size="3" x="579.5" y="230.1">°</text>
<g font-size="2.8">
<text x="299.1" y="332.1">3.2</text>
<text x="560.4" y="357.7">Gen Tol.: IS 2102</text>
<text x="306.7" y="363.6">3.2</text>
<text x="399.1" y="376.6">1.ALL DIMENSIONS ARE</text>
<text x="399" y="382.7">2.DO NOT SCALE</text>
<text x="399" y="388.7">3.IF IN DOUBT ,</text>
<text x="399" y="395.4">LOCATION :</text>
<text x="420.5" y="396">PUNE</text>
<text x="404.2" y="402">ALL RIGHTS OF REPRODUCTION &amp;</text>
<text x="437" y="401.2">03006810</text>
<text x="451.3" y="401.2">03004785</text>
<text x="466.3" y="401.2">03002882</text>
<text x="404.7" y="405.4">DISTRIBUTION ARE RESERVED</text>
</g>
<g font-size="2.7">
<text x="564.6" y="376.2">MACHINING</text>
<text x="399.9" y="379.7">IN mm</text>
<text x="399.7" y="385.7">DRAWING.</text>
<text x="436.9" y="385.4">10.94 in^2</text>
<text x="471.4" y="385.5">#</text>
<text x="498.9" y="385">#</text>
<text x="513.6" y="385.3">WPES</text>
<text x="537.3" y="385.1">0300</text>
<text x="559.7" y="385.1">PL-02</text>
<text x="399.7" y="391.8">ASK TEAM MEMBER</text>
<text x="475.1" y="391.2">--</text>
<text x="508.7" y="391.2">B</text>
<text x="555.2" y="391.1">REF NOTE</text>
<text x="493.4" y="399.5">#</text>
<text x="572.8" y="399.7">2 : 1</text>
<text x="400.1" y="402.5">C</text>
<text x="436.6" y="408.7">17/04/2024</text>
<text x="450.9" y="408.8">17/04/2024</text>
<text x="466" y="408.9">17/04/2024</text>
<text x="489.6" y="408.5">0.10 kg</text>
<text x="571.4" y="408.7">1 OF 1</text>
</g>
<g font-size="2.5">
<text x="554.9" y="218.3">DEBURR AND REMOVE SHARP</text>
<text x="555.2" y="221">EDGES UNLESS SHARP EDGE</text>
<text x="556.1" y="227.1">UNSP.RADII</text>
<text x="556.8" y="223.8">REQUIREMENT SPECIFIED</text>
<text x="571.4" y="226.9">UNSP.CHF.</text>
<text x="559.2" y="229.9">0.5 R</text>
<text x="572.3" y="230.1">0.5 X 45</text>
<text x="559.8" y="238">UP TO 10</text>
<text x="576.1" y="238.1">±1.5°</text>
<text x="558.5" y="242.2">10 UP TO 50</text>
<text x="575.5" y="242.3">±0°50'</text>
<text x="557.4" y="250.7">120 UP TO 400</text>
<text x="557.9" y="246.5">50 UP TO 120</text>
<text x="575.5" y="250.7">±0°15'</text>
<text x="575.5" y="246.5">±0°25'</text>
<text x="558.7" y="259.4">0.5 UP TO 3</text>
<text x="559.5" y="263.7">3 UP TO 6</text>
<text x="576.6" y="263.6">±0.2</text>
<text x="576.6" y="259.4">±0.1</text>
<text x="559" y="267.9">6 UP TO 30</text>
<text x="576.6" y="267.9">±0.5</text>
<text x="557.8" y="272.2">30 UP TO 120</text>
<text x="576.6" y="272.2">±0.8</text>
<text x="556.9" y="280.7">315 UP TO 1000</text>
<text x="557.3" y="276.4">120 UP TO 315</text>
<text x="576.6" y="276.4">±1.2</text>
<text x="577.7" y="280.7">±2</text>
<text x="556.4" y="284.9">1000 UP TO 2000</text>
<text x="577.6" y="284.9">±3</text>
<text x="558.9" y="289.2">OVER 2000</text>
<text x="577.7" y="289.3">±4</text>
<text x="560" y="297.9">UP TO 10</text>
<text x="577.1" y="297.9">±1°</text>
<text x="558.5" y="302.1">10 UP TO 50</text>
<text x="575.5" y="302.1">±0°30'</text>
<text x="557.4" y="310.6">120 UP TO 400</text>
<text x="558.2" y="306.3">50 UP TO 120</text>
<text x="575.5" y="310.6">±0°10'</text>
<text x="575.5" y="306.4">±0°20'</text>
<text x="558.8" y="319.2">0.5 UP TO 3</text>
<text x="559.4" y="323.4">3 UP TO 6</text>
<text x="576.6" y="319.2">±0.1</text>
<text x="576.6" y="323.5">±0.1</text>
<text x="558.9" y="327.7">6 UP TO 30</text>
<text x="576.7" y="327.7">±0.2</text>
<text x="557.8" y="332">30 UP TO 120</text>
<text x="576.6" y="332">±0.3</text>
<text x="556.8" y="340.5">315 UP TO 1000</text>
<text x="557.3" y="336.3">120 UP TO 315</text>
<text x="576.6" y="336.3">±0.5</text>
<text x="576.6" y="340.5">±0.8</text>
<text x="405.3" y="347">2</text>
<text x="415.2" y="346.4">DIMENSION ADDED</text>
<text x="524.3" y="346.5">17/04/2024</text>
<text x="540.6" y="346.4">03006810</text>
<text x="556.2" y="344.7">1000 UP TO 2000</text>
<text x="576.6" y="344.7">±1.2</text>
<text x="415.2" y="351.5">MISSING TOP VIEW HOLE DIMENSION ADDED,.(REF SECTION A-A)</text>
<text x="524.1" y="351.3">25/03/2024</text>
<text x="540.6" y="351.4">03006751</text>
<text x="558.9" y="349">OVER 2000</text>
<text x="577.6" y="349">±2</text>
</g>
<g font-size="2.4">
<text x="7.7" y="382.7" transform="rotate(-90 7.7 382.7)">Uploading\2022-23\P23Y5\P23Y5B154220.dft</text>
<text x="7.7" y="409.8" transform="rotate(-90 7.7 409.8)">\\srv01102\ExDM</text>
</g>
<g font-size="2.1">
<text x="558.5" y="232.4">UNSPECIFIED TOL.(FAB)</text>
<text x="559.5" y="234.7">FOR ANGULAR IN mm.</text>
<text x="558.6" y="253.9">UNSPECIFIED TOL.(FAB)</text>
<text x="560.7" y="256.3">FOR LINEAR IN mm.</text>
<text x="558.7" y="292.3">UNSPECIFIED TOL.(M/C)</text>
<text x="559.6" y="294.7">FOR ANGULAR IN mm.</text>
<text x="558.7" y="313.7">UNSPECIFIED TOL.(M/C)</text>
<text x="560.6" y="316.1">FOR LINEAR IN mm.</text>
</g>
</svg>
